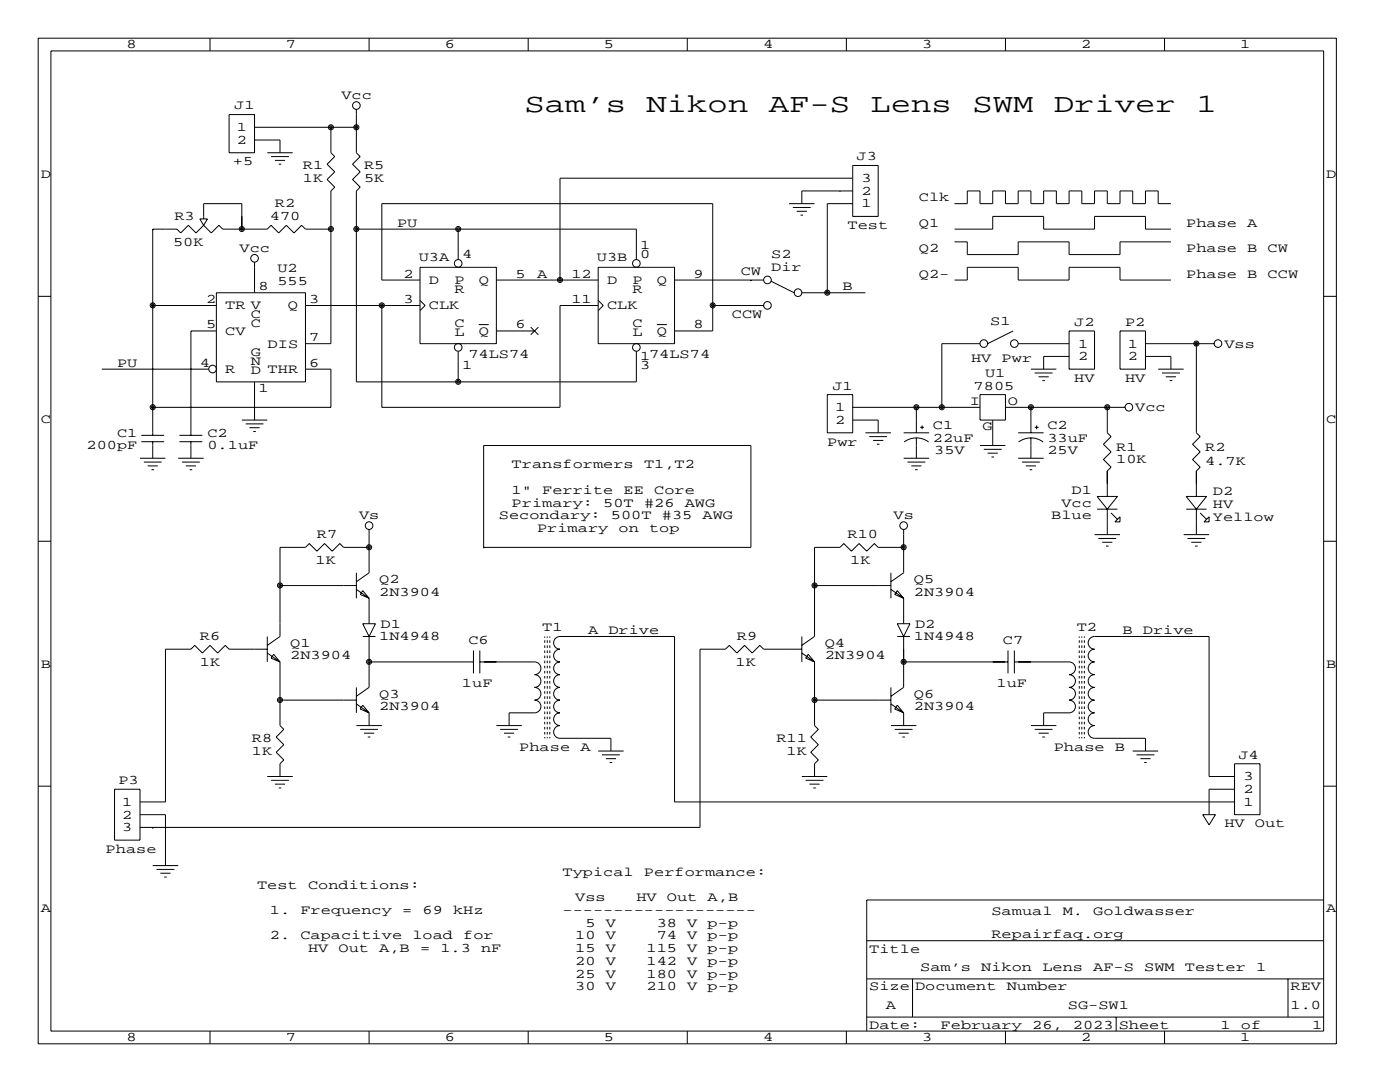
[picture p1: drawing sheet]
<svg xmlns="http://www.w3.org/2000/svg" width="279mm" height="216mm" viewBox="0 0 279 216" stroke-linecap="round" stroke-linejoin="round" font-family="sans-serif">
<g fill="none" stroke="#000" stroke-width=".2">
<path d="M7.6 7.6h259.1v200.7h-259.1zM10.2 10.2h254v195.5h-254zM41.9 7.6v2.6M73.7 7.6v2.6M105.4 7.6v2.6M137.2 7.6v2.6M168.9 7.6v2.6M200.7 7.6v2.6M232.4 7.6v2.6M45.7 22.9h5.1v7.6h-5.1zM50.8 25.4h20.3M50.8 27.9h5.1v2.6"/>
<path d="M53.3 30.5h5.1M54.1 31.2h3.6M54.9 32h2M55.6 32.8h.5M66 25.4v5.1l.8 .7-1.5 1.6 1.5 1.5-1.5 1.5 1.5 1.5-.8 .8v30.5h-5M71.1 21.8v8.7l.8 .7-1.5 1.6 1.5 1.5-1.5 1.5 1.5 1.5-.8 .8v38.1h55.9v-6.1M167.6 38.1h.1M170.2 33h5.1v10.2h-5.1zM170.2 38.1h-10.2v2.5M170.2 35.6h-58.4v20.3M7.6 59.1h2.6M30.5 45.7h.1"/>
<path d="M30.5 45.7v41.2M39.9 43.7h1.5l-.8 1.3zM40.6 43.7v-3.1h7.7v5.1M40.6 45l-1.5 1.5-1.5-1.5-1.5 1.5-.8-.8h-4.8M40.6 45l1.6 1.5 1.5-1.5 .7 .7h8.9l.8-.7 1.5 1.5 1.5-1.5 1.6 1.5 1.5-1.5 .8 .7h5M43.2 58.4h17.8v17.8h-17.8zM48.3 45.7h.1M50.8 52.3v6.1M71.1 45.7h55.9v6.1M83.8 55.9h-7.6v-15.3h66v25.4h-7.6M83.8 59.9l1 1.1-1 1M83.8 53.3h15.3v15.3h-15.3z"/>
<path d="M91.4 45.7v6.1M99.1 55.9h20.3M111.8 55.9h.1M119.4 53.3h15.2v15.3h-15.2zM119.4 59.9l1 1.1-1 1M134.6 55.9h17.8M149.9 55.9h.1M153.9 56.1l4.6 2.3M157.5 40.6h5.1M158.2 41.4h3.6M159 42.2h2M159.8 42.9h.5"/>
<path d="M160 58.4h12.7M170.2 40.6h-5.1v17.8M190.5 40.6h2.5v-2.5h2.6v2.5h2.5v-2.5h2.6v2.5h2.5v-2.5h2.5v2.5h2.6v-2.5h2.5v2.5h2.6v-2.5h2.5v2.5h2.5v-2.5h2.6v2.5h2.5v-2.5h2.6v2.5h2.5v-2.5h2.5v2.5h2.6M190.5 45.7h7.6v-2.5h10.2v2.5h10.1v-2.5h10.2v2.5h5.1M190.5 55.9h2.5v-2.6h10.2v2.6h10.2v-2.6h10.1v2.6h10.2M190.5 48.3h2.5v2.5h10.2v-2.5h10.2v2.5h10.1v-2.5h10.2M264.2 59.1h2.5M20.3 73.7h21.4M30.5 61h12.7M43.2 66h-5.1v20.9M50.8 76.2v7.6M61 73.7h5v7.6h-35.5"/>
<path d="M61 61h22.8M76.2 61v20.3h35.6v-20.3h7.6M91.4 70.1v6.1M95.5 64.8h2M99.1 66h7.6M105.9 65.3l1.5 1.5M107.4 65.3l-1.5 1.5M131.1 64.8h2M142.2 61h10.2M152.4 61h.1M165.1 78.7h5.1v7.7h-5.1zM195.6 78.7h5.1v5.1h-5.1z"/>
<path d="M195.6 68.6h-7.6v12.7M202.2 66l-5.1 2.6M203.2 68.6h10.2M205.7 73.7h5.1M206.5 74.4h3.6M207.3 75.2h2M208 75.9h.5M213.4 66h5v7.7h-5zM213.4 71.1h-5.1v2.6M223.5 66h5.1v7.7h-5.1zM228.6 68.6h13.7M228.6 71.1h5.1v2.6"/>
<path d="M231.1 73.7h5.1M231.9 74.4h3.6M232.7 75.2h2M233.4 75.9h.5M238.8 68.6v17.8l.7 .7-1.5 1.5 1.5 1.6-1.5 1.5 1.5 1.5-.7 .8v5.1M27.9 91.4h5.1M28.2 88.1h4.6M28.2 86.9h4.6M28.7 92.2h3.6M29.5 93h2M30.2 93.7h.5M30.5 88.1v3.3"/>
<path d="M35.6 91.4h5M35.8 88.1h4.6M35.8 86.9h4.6M36.3 92.2h3.6M37.1 93h2M37.8 93.7h.6M38.1 88.1v3.3M48.3 83.8h5M49 84.6h3.6M49.8 85.3h2M50.5 86.1h.6M96.5 88.9h53.4v20.3h-53.4z"/>
<path d="M170.2 83.8h5.1v2.6M170.2 81.3h25.4M172.7 86.4h5.1M173.5 87.1h3.5M174.2 87.9h2.1M175 88.6h.5M180.3 91.4h5.1M180.3 86.4h5.1M180.4 88.2a4.1 4.1 0 0 1 4.9 0M181.1 92.2h3.6M181.9 93h2M182.6 93.7h.5"/>
<path d="M182.9 81.3v5.1M182.9 87.4v4M183.6 85.3h.8M184 84.9v.7M195.6 88.9h5.1M196.3 89.7h3.6M197.1 90.4h2M197.9 91.2h.5M198.1 83.8v5.1M200.7 81.3h23.8M203.2 91.4h5.1M203.2 86.4h5.1"/>
<path d="M203.3 88.2a4.1 4.1 0 0 1 4.9 0M204 92.2h3.5M204.7 93h2.1M205.5 93.7h.5M205.7 81.3v5.1M205.7 87.4v4M206.5 85.3h.8M206.9 84.9v.7M218.9 99.1h4.1l-2 2.5zM221 81.3v5.1l.7 .7-1.5 1.5 1.5 1.6-1.5 1.5 1.5 1.5-.7 .8v5.1M236.7 99.1h4.1l-2 2.5zM7.6 108h2.6"/>
<path d="M55.9 116.8h.1M55.9 116.8h15.2M71.1 114.3v5.1M71.1 117.6l2.6 1.8M72.4 117.9l1.3 1.5-1.8-.8zM73.7 105.7v8.6l-2.6 1.8M73.7 119.4v5.1M73.7 109.2h-5.1l-.8-.7-1.5 1.5-1.5-1.5-1.6 1.5-1.5-1.5-.7 .7h-5.1v17.8l-2.6 1.8M96.5 109.2h.1M162.6 116.8h15.2M177.8 114.3v5.1M177.8 117.6l2.5 1.8"/>
<path d="M179.1 117.9l1.2 1.5-1.7-.8zM180.3 105.7v8.6l-2.5 1.8M180.3 119.4v5.1M180.3 109.2h-5l-.8-.7-1.5 1.5-1.6-1.5-1.5 1.5-1.5-1.5-.8 .7h-5v17.8l-2.6 1.8M218.4 106.7h5.1M218.9 101.6h4.1M219.2 107.4h3.6M220 108.2h2M220.7 109h.5M221 101.6v5.1M221.7 102.4l1.3 1.2M223.5 103.1v1h-1z"/>
<path d="M236.2 106.7h5.1M236.7 101.6h4.1M237 107.4h3.5M237.7 108.2h2.1M238.5 109h.5M238.8 101.6v5.1M239.5 102.4l1.3 1.2M241.3 103.1v1h-1zM264.2 108h2.5M53.3 129.5h-7.6l-.7-.7-1.6 1.5-1.5-1.5-1.5 1.5-1.5-1.5-.8 .7h-5.1v30.5h-5.1M53.3 127v5.1M53.3 130.3l2.6 1.8"/>
<path d="M54.6 130.6l1.3 1.5-1.8-.8zM55.9 139.7h15.2M55.9 132.1v12.7l.7 .7-1.5 1.6 1.5 1.5-1.5 1.5 1.5 1.5-.7 .8v2.5M71.1 137.2v5M72.4 124.5h2.5l-1.2 2.5zM72.4 127h2.5M73.7 132.1h.1M73.7 127v10.2l-2.6 1.7M73.7 132.1h20.8M94.5 129.8v4.6M95.8 132.1h10.9a1.27 1.27 0 0 1 1.2 1.2 1.27 1.27 0 0 1-1.2 1.3 1.27 1.27 0 0 1 1.3 1.3 1.27 1.27 0 0 1-1.3 1.3 1.27 1.27 0 0 1 1.2 1.2 1.27 1.27 0 0 1-1.2 1.3 1.27 1.27 0 0 1 1.2 1.3 1.27 1.27 0 0 1-1.2 1.2h-5.1v2.6M95.8 129.8v4.6"/>
<path d="M108.7 127v.3M108.7 127.8v.5M108.7 128.8v.5M108.7 129.8v.5M108.7 130.8v.5M108.7 131.8v.5M108.7 132.8v.5M108.7 133.9v.5M108.7 134.9v.5M108.7 135.9v.5M108.7 136.9v.5M108.7 137.9v.5"/>
<path d="M108.7 138.9v.5M108.7 140v.5M109.2 127v.3M109.2 127.8v.5M109.2 128.8v.5M109.2 129.8v.5M109.2 130.8v.5M109.2 131.8v.5M109.2 132.8v.5M109.2 133.9v.5M109.2 134.9v.5M109.2 135.9v.5"/>
<path d="M109.2 136.9v.5M109.2 137.9v.5M109.2 138.9v.5M109.2 140v.5M109.7 127v.3M109.7 127.8v.5M109.7 128.8v.5M109.7 129.8v.5M109.7 130.8v.5M109.7 131.8v.5M109.7 132.8v.5M109.7 133.9v.5"/>
<path d="M109.7 134.9v.5M109.7 135.9v.5M109.7 136.9v.5M109.7 137.9v.5M109.7 138.9v.5M109.7 140v.5M160 127v5.1M160 129.5h-7.6l-.8-.7-1.5 1.5-1.5-1.5-1.5 1.5-1.6-1.5-.7 .7h-5.1v35.6h-111.8M160 130.3l2.6 1.8M161.3 130.6l1.3 1.5-1.8-.8zM162.6 132.1v12.7l.7 .7-1.5 1.6 1.5 1.5-1.5 1.5 1.5 1.5-.7 .8v2.5M162.6 139.7h15.2"/>
<path d="M177.8 137.2v5M179.1 124.5h2.5l-1.3 2.5zM179.1 127h2.5M180.3 127v10.2l-2.5 1.7M180.3 132.1h20.9M201.2 129.8v4.6M202.4 132.1h11a1.27 1.27 0 0 1 1.2 1.2 1.27 1.27 0 0 1-1.2 1.3 1.27 1.27 0 0 1 1.2 1.3 1.27 1.27 0 0 1-1.2 1.3 1.27 1.27 0 0 1 1.2 1.2 1.27 1.27 0 0 1-1.2 1.3 1.27 1.27 0 0 1 1.2 1.3 1.27 1.27 0 0 1-1.2 1.2h-5.1v2.6M202.4 129.8v4.6M215.4 127v.3M215.4 127.8v.5M215.4 128.8v.5M215.4 129.8v.5"/>
<path d="M215.4 130.8v.5M215.4 131.8v.5M215.4 132.8v.5M215.4 133.9v.5M215.4 134.9v.5M215.4 135.9v.5M215.4 136.9v.5M215.4 137.9v.5M215.4 138.9v.5M215.4 140v.5M215.9 127v.3M215.9 127.8v.5"/>
<path d="M215.9 128.8v.5M215.9 129.8v.5M215.9 130.8v.5M215.9 131.8v.5M215.9 132.8v.5M215.9 133.9v.5M215.9 134.9v.5M215.9 135.9v.5M215.9 136.9v.5M215.9 137.9v.5M215.9 138.9v.5M215.9 140v.5"/>
<path d="M216.4 127v.3M216.4 127.8v.5M216.4 128.8v.5M216.4 129.8v.5M216.4 130.8v.5M216.4 131.8v.5M216.4 132.8v.5M216.4 133.9v.5M216.4 134.9v.5M216.4 135.9v.5M216.4 136.9v.5M216.4 137.9v.5"/>
<path d="M216.4 138.9v.5M216.4 140v.5M7.6 156.9h2.6M22.9 157.5h5v10.1h-5zM53.3 154.9h5.1M54.1 155.7h3.6M54.9 156.5h2M55.6 157.2h.5M71.1 144.8h5.1M71.1 140.5l2.6 1.7M71.9 145.5h3.5M72.4 140.7l1.3 1.5-1.8-.7z"/>
<path d="M72.6 146.3h2.1M73.4 147.1h.5M73.7 142.2v2.6M99.1 144.8h5M99.8 145.5h3.6M100.6 146.3h2M101.3 147.1h.6M108.7 141v.5M108.7 142v.5M108.7 143v.5M108.7 144v.5M108.7 145v.5"/>
<path d="M108.7 146v.6M108.7 147.1v.2M109.2 141v.5M109.2 142v.5M109.2 143v.5M109.2 144v.5M109.2 145v.5M109.2 146v.6M109.2 147.1v.2M109.7 141v.5M109.7 142v.5M109.7 143v.5"/>
<path d="M109.7 144v.5M109.7 145v.5M109.7 146v.6M109.7 147.1v.2M119.4 149.9h5.1M120.1 150.6h3.6M120.9 151.4h2M121.7 152.1h.5M121.9 149.9v-2.6h-10.1a1.27 1.27 0 0 1-1.3-1.2 1.27 1.27 0 0 1 1.3-1.3 1.27 1.27 0 0 1-1.3-1.3 1.27 1.27 0 0 1 1.3-1.3 1.27 1.27 0 0 1-1.3-1.2 1.27 1.27 0 0 1 1.3-1.3 1.27 1.27 0 0 1-1.3-1.3 1.27 1.27 0 0 1 1.3-1.2 1.27 1.27 0 0 1-1.3-1.3 1.27 1.27 0 0 1 1.3-1.3 1.27 1.27 0 0 1-1.3-1.3 1.27 1.27 0 0 1 1.3-1.2 1.27 1.27 0 0 1-1.3-1.3 1.27 1.27 0 0 1 1.3-1.3 1.27 1.27 0 0 1-1.3-1.2 1.27 1.27 0 0 1 1.3-1.3h22.8v33h111.8M160 154.9h5.1M160.8 155.7h3.5M161.5 156.5h2.1"/>
<path d="M162.3 157.2h.5M177.8 144.8h5.1M177.8 140.5l2.5 1.7M178.6 145.5h3.5M179.1 140.7l1.2 1.5-1.7-.7zM179.3 146.3h2.1M180.1 147.1h.5M180.3 142.2v2.6M205.7 144.8h5.1M206.5 145.5h3.6M207.3 146.3h2M208 147.1h.5"/>
<path d="M215.4 141v.5M215.4 142v.5M215.4 143v.5M215.4 144v.5M215.4 145v.5M215.4 146v.6M215.4 147.1v.2M215.9 141v.5M215.9 142v.5M215.9 143v.5M215.9 144v.5M215.9 145v.5"/>
<path d="M215.9 146v.6M215.9 147.1v.2M216.4 141v.5M216.4 142v.5M216.4 143v.5M216.4 144v.5M216.4 145v.5M216.4 146v.6M216.4 147.1v.2M226.1 149.9h5M226.8 150.6h3.6M227.6 151.4h2"/>
<path d="M228.3 152.1h.6M228.6 149.9v-2.6h-10.2a1.27 1.27 0 0 1-1.2-1.3 1.27 1.27 0 0 1 1.2-1.2 1.27 1.27 0 0 1-1.2-1.3 1.27 1.27 0 0 1 1.2-1.3 1.27 1.27 0 0 1-1.2-1.2 1.27 1.27 0 0 1 1.2-1.3 1.27 1.27 0 0 1-1.2-1.3 1.27 1.27 0 0 1 1.2-1.2 1.27 1.27 0 0 1-1.2-1.3 1.27 1.27 0 0 1 1.2-1.3 1.27 1.27 0 0 1-1.2-1.3 1.27 1.27 0 0 1 1.2-1.2 1.27 1.27 0 0 1-1.2-1.3 1.27 1.27 0 0 1 1.2-1.3 1.27 1.27 0 0 1-1.2-1.2 1.27 1.27 0 0 1 1.2-1.3h22.9v27.9h5.1M246.4 157.5h-5.1v5.1M246.4 152.4h5.1v10.2h-5.1zM264.2 156.9h2.5M27.9 162.6h5.1v10.1M30.5 165.1h.1M30.5 172.7h5.1M31.2 173.5h3.6M32 174.2h2M32.8 175h.5M240 162.6h2.6l-1.3 2z"/>
<path d="M264.2 179.6h-91.2v26.1M173 195.3h91.2M173 187.7h91.2M182.1 195.3v7.6M257 195.3v7.6M41.9 205.7v2.6M73.7 205.7v2.6M105.4 205.7v2.6M137.2 205.7v2.6M168.9 205.7v2.6M173 202.9h91.2M200.7 205.7v2.6"/>
<path d="M222.8 202.9v2.8M232.4 205.7v2.6"/>
<circle cx="66" cy="25.4" r=".51"/>
<circle cx="66" cy="25.4" r=".25"/>
<circle cx="71.1" cy="25.4" r=".51"/>
<circle cx="71.1" cy="21.1" r=".76"/>
<circle cx="71.1" cy="25.4" r=".25"/>
<circle cx="48.3" cy="45.7" r=".51"/>
<circle cx="48.3" cy="45.7" r=".25"/>
<circle cx="50.8" cy="51.5" r=".76"/>
<circle cx="66" cy="45.7" r=".51"/>
<circle cx="66" cy="45.7" r=".25"/>
<circle cx="71.1" cy="45.7" r=".51"/>
<circle cx="71.1" cy="45.7" r=".25"/>
<circle cx="91.4" cy="45.7" r=".51"/>
<circle cx="91.4" cy="52.6" r=".76"/>
<circle cx="91.4" cy="45.7" r=".25"/>
<circle cx="111.8" cy="55.9" r=".51"/>
<circle cx="111.8" cy="55.9" r=".25"/>
<circle cx="127" cy="52.6" r=".76"/>
<circle cx="153.2" cy="55.9" r=".76"/>
<circle cx="159.3" cy="58.4" r=".76"/>
<circle cx="165.1" cy="58.4" r=".51"/>
<circle cx="165.1" cy="58.4" r=".25"/>
<circle cx="30.5" cy="60.9" r=".51"/>
<circle cx="30.5" cy="60.9" r=".25"/>
<circle cx="42.4" cy="73.6" r=".76"/>
<circle cx="76.2" cy="60.9" r=".51"/>
<circle cx="76.2" cy="60.9" r=".25"/>
<circle cx="91.4" cy="76.2" r=".51"/>
<circle cx="91.4" cy="69.3" r=".76"/>
<circle cx="91.4" cy="76.2" r=".25"/>
<circle cx="127" cy="69.3" r=".76"/>
<circle cx="142.2" cy="60.9" r=".51"/>
<circle cx="142.2" cy="60.9" r=".25"/>
<circle cx="153.2" cy="60.9" r=".76"/>
<circle cx="196.3" cy="68.6" r=".76"/>
<circle cx="202.4" cy="68.6" r=".76"/>
<circle cx="238.8" cy="68.6" r=".51"/>
<circle cx="238.8" cy="68.6" r=".25"/>
<circle cx="243.1" cy="68.6" r=".76"/>
<circle cx="30.5" cy="81.3" r=".51"/>
<circle cx="30.5" cy="81.3" r=".25"/>
<circle cx="182.9" cy="81.3" r=".51"/>
<circle cx="182.9" cy="81.3" r=".25"/>
<circle cx="188" cy="81.3" r=".51"/>
<circle cx="188" cy="81.3" r=".25"/>
<circle cx="205.7" cy="81.3" r=".51"/>
<circle cx="205.7" cy="81.3" r=".25"/>
<circle cx="221" cy="81.3" r=".51"/>
<circle cx="221" cy="81.3" r=".25"/>
<circle cx="225.3" cy="81.3" r=".76"/>
<circle cx="55.9" cy="116.8" r=".51"/>
<circle cx="55.9" cy="116.8" r=".25"/>
<circle cx="73.7" cy="109.2" r=".51"/>
<circle cx="73.7" cy="104.9" r=".76"/>
<circle cx="73.7" cy="109.2" r=".25"/>
<circle cx="162.6" cy="116.8" r=".51"/>
<circle cx="162.6" cy="116.8" r=".25"/>
<circle cx="180.3" cy="109.2" r=".51"/>
<circle cx="180.3" cy="104.9" r=".76"/>
<circle cx="180.3" cy="109.2" r=".25"/>
<circle cx="55.9" cy="139.7" r=".51"/>
<circle cx="55.9" cy="139.7" r=".25"/>
<circle cx="73.7" cy="132.1" r=".51"/>
<circle cx="73.7" cy="132.1" r=".25"/>
<circle cx="162.6" cy="139.7" r=".51"/>
<circle cx="162.6" cy="139.7" r=".25"/>
<circle cx="180.3" cy="132.1" r=".51"/>
<circle cx="180.3" cy="132.1" r=".25"/>
</g>
<g font-size="5.3">
<text x="104.6" y="22.4">Sam’s</text>
<text x="129" y="22.4">Nikon</text>
<text x="153.4" y="22.4">AF-S</text>
<text x="173.7" y="22.4">Lens</text>
<text x="194.1" y="22.4">SWM</text>
<text x="210.3" y="22.4">Driver</text>
<text x="238.8" y="22.4">1</text>
</g>
<g font-size="2.6">
<text x="25.3" y="9.7">8</text>
<text x="57" y="9.7">7</text>
<text x="88.8" y="9.7">6</text>
<text x="120.5" y="9.7">5</text>
<text x="152.3" y="9.7">4</text>
<text x="184" y="9.7">3</text>
<text x="215.8" y="9.7">2</text>
<text x="247.5" y="9.7">1</text>
<text x="46.7" y="21.8">J1</text>
<text x="68.1" y="19.8">Vcc</text>
<text x="47.3" y="26.2">1</text>
<text x="47.3" y="28.7">2</text>
<text x="8.1" y="35.5">D</text>
<text x="46.5" y="33">+5</text>
<text x="60.5" y="33.8">R1</text>
<text x="72.6" y="33.8">R5</text>
<text x="170.9" y="32">J3</text>
<text x="264.7" y="35.5">D</text>
<text x="54.9" y="41.4">R2</text>
<text x="60.5" y="36.3">1K</text>
<text x="72.6" y="36.3">5K</text>
<text x="172" y="41.4">1</text>
<text x="172" y="38.9">2</text>
<text x="172" y="36.3">3</text>
<text x="183.4" y="40.1">Clk</text>
<text x="34.8" y="43.9">R3</text>
<text x="53.8" y="43.9">470</text>
<text x="79.2" y="45.2">PU</text>
<text x="169.2" y="45.7">Test</text>
<text x="183.4" y="45.2">Q1</text>
<text x="236.7" y="45.2">Phase</text>
<text x="248.9" y="45.2">A</text>
<text x="34.5" y="49">50K</text>
<text x="47.8" y="50.3">Vcc</text>
<text x="83.6" y="52.1">U3A</text>
<text x="92.2" y="51.6">4</text>
<text x="119.1" y="52.1">U3B</text>
<text x="127.8" y="49.8">1</text>
<text x="127.8" y="51.6">0</text>
<text x="153.9" y="51.6">S2</text>
<text x="183.4" y="50.3">Q2</text>
<text x="236.7" y="50.3">Phase</text>
<text x="248.9" y="50.3">B</text>
<text x="253" y="50.3">CW</text>
<text x="51.6" y="57.9">8</text>
<text x="55.4" y="54.4">U2</text>
<text x="55.4" y="56.9">555</text>
<text x="80.5" y="55.4">2</text>
<text x="85.6" y="56.6">D</text>
<text x="90.7" y="56.6">P</text>
<text x="90.7" y="58.4">R</text>
<text x="95.5" y="56.6">Q</text>
<text x="102.9" y="55.4">5</text>
<text x="107.2" y="55.4">A</text>
<text x="114" y="55.4">12</text>
<text x="121.2" y="56.6">D</text>
<text x="126.2" y="56.6">P</text>
<text x="126.2" y="58.4">R</text>
<text x="131.1" y="56.6">Q</text>
<text x="138.4" y="55.4">9</text>
<text x="147.8" y="54.9">CW</text>
<text x="153.9" y="54.1">Dir</text>
<text x="168.1" y="57.9">B</text>
<text x="183.4" y="55.4">Q2-</text>
<text x="236.7" y="55.4">Phase</text>
<text x="248.9" y="55.4">B</text>
<text x="253" y="55.4">CCW</text>
<text x="41.1" y="60.5">2</text>
<text x="41.1" y="65.5">5</text>
<text x="45" y="61.7">TR V</text>
<text x="50" y="63.5">C</text>
<text x="50" y="65.3">C</text>
<text x="57.4" y="61.7">Q</text>
<text x="61.7" y="60.5">3</text>
<text x="80.5" y="60.5">3</text>
<text x="85.6" y="61.7">CLK</text>
<text x="90.7" y="65.3">C</text>
<text x="102.9" y="65.5">6</text>
<text x="114" y="60.5">11</text>
<text x="121.2" y="61.7">CLK</text>
<text x="126.2" y="65.3">C</text>
<text x="138.4" y="65.5">8</text>
<text x="146" y="63.5">CCW</text>
<text x="197.6" y="64.8">S1</text>
<text x="214.4" y="65">J2</text>
<text x="224.5" y="65">P2</text>
<text x="45" y="66.8">CV</text>
<text x="50" y="71.1">G</text>
<text x="53.4" y="69.3">DIS</text>
<text x="61.7" y="68.1">7</text>
<text x="90.7" y="67.1">L</text>
<text x="93.5" y="71.4">74LS74</text>
<text x="95.5" y="66.8">Q</text>
<text x="126.2" y="67.1">L</text>
<text x="127.8" y="71.9">174LS74</text>
<text x="131.1" y="66.8">Q</text>
<text x="215.1" y="69.3">1</text>
<text x="215.1" y="71.9">2</text>
<text x="225.1" y="69.3">1</text>
<text x="225.1" y="71.9">2</text>
<text x="244.3" y="69.3">Vss</text>
<text x="23.4" y="73.2">PU</text>
<text x="39.9" y="73.2">4</text>
<text x="45" y="74.4">R</text>
<text x="50" y="72.9">N</text>
<text x="50" y="74.7">D THR</text>
<text x="61.7" y="73.2">6</text>
<text x="92.2" y="73.7">1</text>
<text x="127.8" y="73.7">3</text>
<text x="166.1" y="77.7">J1</text>
<text x="193.8" y="72.1">HV</text>
<text x="194.3" y="77.7">7805</text>
<text x="196.6" y="75.2">U1</text>
<text x="199.9" y="72.1">Pwr</text>
<text x="214.4" y="76.2">HV</text>
<text x="224.5" y="76.2">HV</text>
<text x="51.6" y="78.2">1</text>
<text x="166.6" y="82">1</text>
<text x="193.5" y="80.8">I</text>
<text x="201.2" y="80.8">O</text>
<text x="226.6" y="82">Vcc</text>
<text x="8.1" y="84.3">C</text>
<text x="17.3" y="89.7">200pF</text>
<text x="23.4" y="87.1">C1</text>
<text x="41.4" y="87.1">C2</text>
<text x="41.4" y="89.7">0.1uF</text>
<text x="165.1" y="88.9">Pwr</text>
<text x="166.6" y="84.6">2</text>
<text x="186.2" y="85.6">C1</text>
<text x="186.2" y="88.1">22uF</text>
<text x="196.1" y="85.9">G</text>
<text x="209" y="85.6">C2</text>
<text x="209" y="88.1">33uF</text>
<text x="222.8" y="89.9">R1</text>
<text x="240.5" y="89.9">R2</text>
<text x="264.7" y="84.3">C</text>
<text x="102.1" y="93.5">Transformers</text>
<text x="128.5" y="93.5">T1,T2</text>
<text x="186.4" y="90.7">35V</text>
<text x="209" y="90.7">25V</text>
<text x="222.8" y="92.5">10K</text>
<text x="240.5" y="92.7">4.7K</text>
<text x="102.1" y="98.6">1&quot;</text>
<text x="102.1" y="101.1">Primary:</text>
<text x="108.2" y="98.6">Ferrite</text>
<text x="120.4" y="101.1">50T</text>
<text x="124.5" y="98.6">EE</text>
<text x="128.5" y="101.1">#26</text>
<text x="130.6" y="98.6">Core</text>
<text x="136.7" y="101.1">AWG</text>
<text x="211.8" y="101.1">Vcc</text>
<text x="213.9" y="98.6">D1</text>
<text x="242.1" y="98.8">D2</text>
<text x="242.1" y="101.3">HV</text>
<text x="63.2" y="107.4">R7</text>
<text x="71.7" y="103.6">Vs</text>
<text x="99.6" y="103.6">Secondary:</text>
<text x="107.2" y="106.2">Primary</text>
<text x="121.9" y="103.6">500T</text>
<text x="123.4" y="106.2">on</text>
<text x="129.5" y="106.2">top</text>
<text x="132.1" y="103.6">#35</text>
<text x="140.2" y="103.6">AWG</text>
<text x="169.2" y="107.4">R10</text>
<text x="178.3" y="103.6">Vs</text>
<text x="209.8" y="103.6">Blue</text>
<text x="242.1" y="103.9">Yellow</text>
<text x="63" y="112.5">1K</text>
<text x="169.7" y="112.5">1K</text>
<text x="75.7" y="116.3">Q2</text>
<text x="75.7" y="118.9">2N3904</text>
<text x="182.4" y="116.3">Q5</text>
<text x="182.4" y="118.9">2N3904</text>
<text x="75.9" y="125.2">D1</text>
<text x="108.2" y="126">T1</text>
<text x="182.6" y="125.2">D2</text>
<text x="214.9" y="126">T2</text>
<text x="39.9" y="127.8">R6</text>
<text x="57.9" y="129">Q1</text>
<text x="57.9" y="131.6">2N3904</text>
<text x="75.7" y="127.8">1N4948</text>
<text x="93.5" y="128.5">C6</text>
<text x="117.3" y="126.5">A</text>
<text x="121.4" y="126.5">Drive</text>
<text x="147.1" y="127.8">R9</text>
<text x="164.6" y="129">Q4</text>
<text x="164.6" y="131.6">2N3904</text>
<text x="182.4" y="127.8">1N4948</text>
<text x="200.2" y="128.5">C7</text>
<text x="224" y="126.5">B</text>
<text x="228.1" y="126.5">Drive</text>
<text x="8.1" y="133.2">B</text>
<text x="39.9" y="132.8">1K</text>
<text x="92.2" y="137.2">1uF</text>
<text x="146.8" y="132.8">1K</text>
<text x="198.9" y="137.2">1uF</text>
<text x="264.7" y="133.2">B</text>
<text x="75.7" y="139.2">Q3</text>
<text x="75.7" y="141.7">2N3904</text>
<text x="182.4" y="139.2">Q6</text>
<text x="182.4" y="141.7">2N3904</text>
<text x="50.3" y="148.1">R8</text>
<text x="103.6" y="149.9">Phase</text>
<text x="115.8" y="149.9">A</text>
<text x="154.9" y="148.1">R11</text>
<text x="210.3" y="149.9">Phase</text>
<text x="222.5" y="149.9">B</text>
<text x="50.3" y="150.6">1K</text>
<text x="157" y="150.6">1K</text>
<text x="247.1" y="151.4">J4</text>
<text x="248.2" y="155.7">3</text>
<text x="23.6" y="156.5">P3</text>
<text x="24.4" y="160.8">1</text>
<text x="248.2" y="160.8">1</text>
<text x="248.2" y="158.2">2</text>
<text x="24.4" y="163.3">2</text>
<text x="24.4" y="165.9">3</text>
<text x="244.3" y="165.1">HV</text>
<text x="250.4" y="165.1">Out</text>
<text x="21.1" y="170.2">Phase</text>
<text x="51.3" y="177.3">Test</text>
<text x="61.5" y="177.3">Conditions:</text>
<text x="112.3" y="174.8">Typical</text>
<text x="114.8" y="179.8">Vss</text>
<text x="127" y="179.8">HV</text>
<text x="128.5" y="174.8">Performance:</text>
<text x="133.1" y="179.8">Out</text>
<text x="141.2" y="179.8">A,B</text>
<text x="8.1" y="182.1">A</text>
<text x="53.8" y="182.4">1.</text>
<text x="59.9" y="182.4">Frequency</text>
<text x="80.3" y="182.4">=</text>
<text x="84.3" y="182.4">69</text>
<text x="90.4" y="182.4">kHz</text>
<text x="112.3" y="182.4">-------------------</text>
<text x="116.8" y="184.9">5</text>
<text x="120.9" y="184.9">V</text>
<text x="131.1" y="184.9">38</text>
<text x="137.2" y="184.9">V</text>
<text x="141.2" y="184.9">p-p</text>
<text x="197.9" y="182.6">Samual</text>
<text x="212.1" y="182.6">M.</text>
<text x="218.2" y="182.6">Goldwasser</text>
<text x="264.7" y="182.1">A</text>
<text x="53.8" y="187.5">2.</text>
<text x="59.9" y="187.5">Capacitive</text>
<text x="61.5" y="190">HV</text>
<text x="67.6" y="190">Out</text>
<text x="75.7" y="190">A,B</text>
<text x="82.3" y="187.5">load</text>
<text x="83.8" y="190">=</text>
<text x="87.9" y="190">1.3</text>
<text x="92.5" y="187.5">for</text>
<text x="96" y="190">nF</text>
<text x="114.8" y="190">15</text>
<text x="114.8" y="187.5">10</text>
<text x="120.9" y="190">V</text>
<text x="120.9" y="187.5">V</text>
<text x="129" y="190">115</text>
<text x="131.1" y="187.5">74</text>
<text x="137.2" y="190">V</text>
<text x="137.2" y="187.5">V</text>
<text x="141.2" y="190">p-p</text>
<text x="141.2" y="187.5">p-p</text>
<text x="173.5" y="190.2">Title</text>
<text x="197.9" y="187.2">Repairfaq.org</text>
<text x="114.8" y="195.1">25</text>
<text x="114.8" y="197.6">30</text>
<text x="114.8" y="192.5">20</text>
<text x="120.9" y="195.1">V</text>
<text x="120.9" y="197.6">V</text>
<text x="120.9" y="192.5">V</text>
<text x="129" y="195.1">180</text>
<text x="129" y="197.6">210</text>
<text x="129" y="192.5">142</text>
<text x="137.2" y="195.1">V</text>
<text x="137.2" y="197.6">V</text>
<text x="137.2" y="192.5">V</text>
<text x="141.2" y="195.1">p-p</text>
<text x="141.2" y="197.6">p-p</text>
<text x="141.2" y="192.5">p-p</text>
<text x="173.5" y="197.6">Size Document</text>
<text x="183.6" y="193.8">Sam’s</text>
<text x="195.8" y="193.8">Nikon</text>
<text x="200.9" y="197.6">Number</text>
<text x="208" y="193.8">Lens</text>
<text x="218.2" y="193.8">AF-S</text>
<text x="228.3" y="193.8">SWM</text>
<text x="236.5" y="193.8">Tester</text>
<text x="250.7" y="193.8">1</text>
<text x="257.6" y="197.6">REV</text>
<text x="176.8" y="201.4">A</text>
<text x="213.1" y="201.4">SG-SW1</text>
<text x="257.6" y="201.4">1.0</text>
<text x="25.3" y="207.8">8</text>
<text x="57" y="207.8">7</text>
<text x="88.8" y="207.8">6</text>
<text x="120.5" y="207.8">5</text>
<text x="152.3" y="207.8">4</text>
<text x="173.5" y="205.2">Date:</text>
<text x="184" y="207.8">3</text>
<text x="187.7" y="205.2">February</text>
<text x="206" y="205.2">26,</text>
<text x="214.1" y="205.2">2023 Sheet</text>
<text x="215.8" y="207.8">2</text>
<text x="243.6" y="205.2">1</text>
<text x="247.5" y="207.8">1</text>
<text x="247.7" y="205.2">of</text>
<text x="261.9" y="205.2">1</text>
</g>
</svg>
